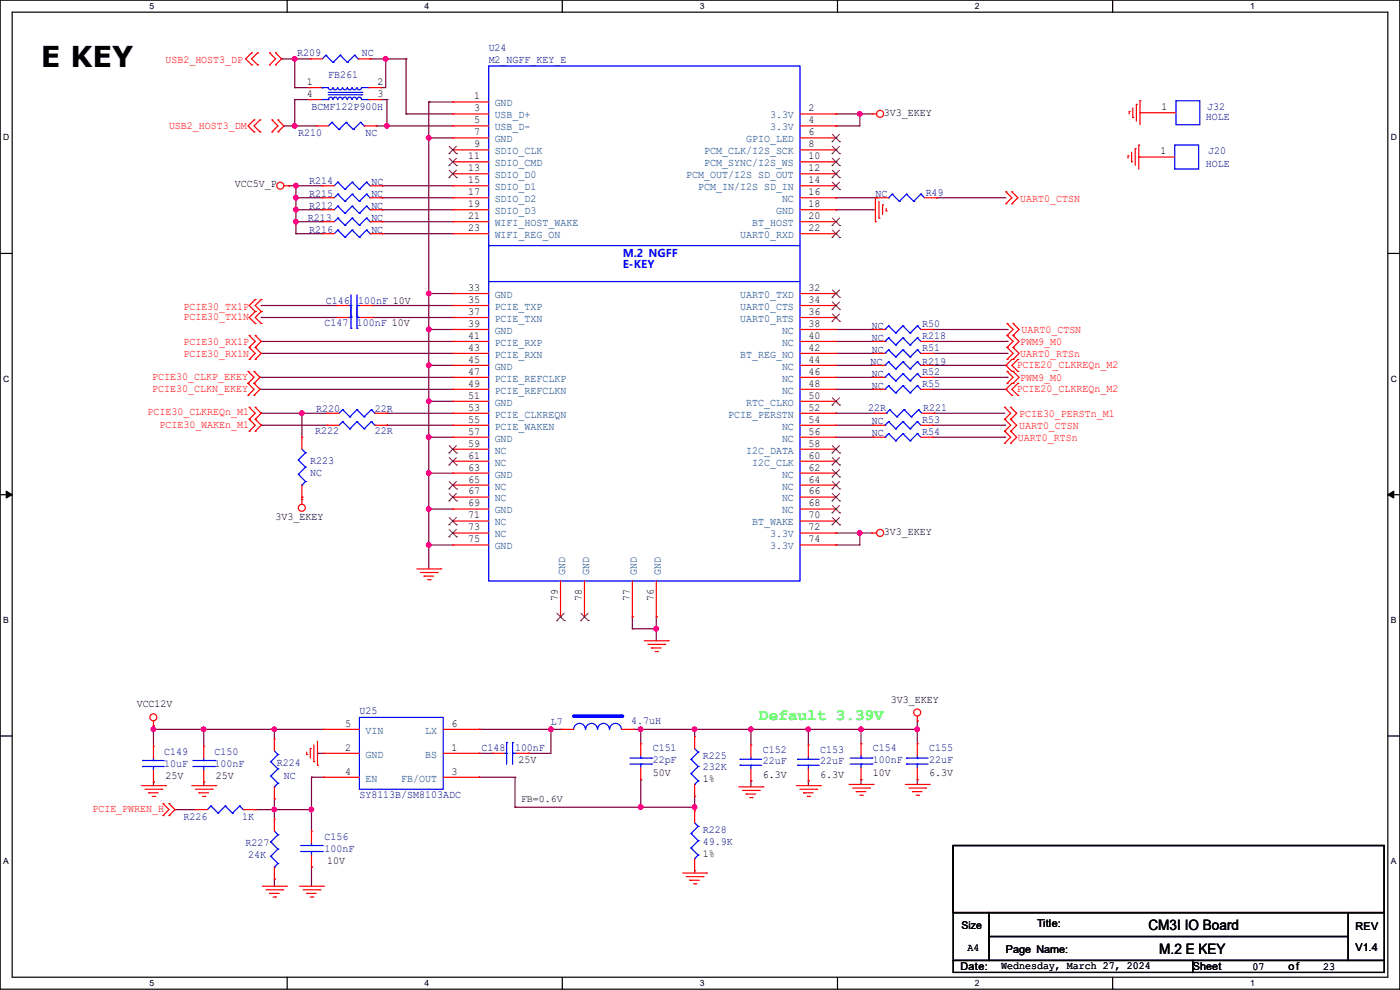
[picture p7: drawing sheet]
<svg xmlns="http://www.w3.org/2000/svg" width="297mm" height="210mm" viewBox="0 0 297 210" stroke-linecap="round" stroke-linejoin="round" font-family="sans-serif">
<path d="M0 0h297v209.8h-297zM2.6 2.6h291.8v204.7h-291.8z" fill="none" stroke="#000" stroke-width=".25"/>
<g fill="#fff">
<path d="M31.7 .3h1v2h-1z"/>
<path d="M31.7 207.6h1v1.9h-1z"/>
</g>
<path d="M60.9 0v2.6M60.9 207.3v2.5" fill="none" stroke="#000" stroke-width=".25"/>
<g fill="#fff">
<path d="M90.1 .3h1v2h-1z"/>
<path d="M90.1 207.6h1v1.9h-1z"/>
</g>
<path d="M119.3 0v2.6M119.3 207.3v2.5" fill="none" stroke="#000" stroke-width=".25"/>
<g fill="#fff">
<path d="M148.5 .3h.9v2h-.9z"/>
<path d="M148.5 207.6h.9v1.9h-.9z"/>
</g>
<path d="M177.7 0v2.6M177.7 207.3v2.5" fill="none" stroke="#000" stroke-width=".25"/>
<g fill="#fff">
<path d="M206.8 .3h1v2h-1z"/>
<path d="M206.8 207.6h1v1.9h-1z"/>
</g>
<path d="M236.1 0v2.6M236.1 207.3v2.5" fill="none" stroke="#000" stroke-width=".25"/>
<g fill="#fff">
<path d="M265.2 .3h1v2h-1z"/>
<path d="M265.2 207.6h1v1.9h-1z"/>
<path d="M.7 28.2h1.2v1.9h-1.2z"/>
<path d="M295.1 28.2h1.2v1.9h-1.2z"/>
<path d="M.7 79.3h1.2v2h-1.2z"/>
<path d="M295.1 79.3h1.2v2h-1.2z"/>
</g>
<path d="M0 53.8h2.6M294.4 53.8h2.6" fill="none" stroke="#000" stroke-width=".25"/>
<g fill="#fff">
<path d="M.7 130.5h1.2v2h-1.2z"/>
<path d="M295.1 130.5h1.1v2h-1.1z"/>
</g>
<path d="M0 104.9h2.6M294.4 104.9h2.6" fill="none" stroke="#000" stroke-width=".25"/>
<path d="M1.3 104.2l1.3 .7-1.3 .8zM294.4 104.9l1.3-.7v1.5z" fill="#000" stroke="#000" stroke-width=".21"/>
<g fill="#fff">
<path d="M.7 181.7h1.2v2h-1.2z"/>
<path d="M295.1 181.7h1.1v2h-1.1z"/>
</g>
<path d="M0 156.1h2.6M294.4 156.1h2.6M202.2 179.4h91.5v14.2h-91.5zM202.2 193.6h7.6v10.2h-7.6zM209.8 193.6h76.2v5.1h-76.2zM209.8 198.7h76.2v5.1h-76.2zM286 193.6h7.7v10.2h-7.7zM202.2 203.8h50.8v2.5h-50.8zM253 203.8h40.7v2.5h-40.7z" fill="none" stroke="#000" stroke-width=".25"/>
<g fill="none" stroke="#800040" stroke-width=".25">
<path d="M59.7 12.5h.1M59.7 12.5h6.1M62.5 18.6h.1M62.5 12.5h.1M62.5 12.5v6.1M62.5 18.6h3.1M78.5 12.5h.1M78.5 12.5h7.6M80.8 18.6h.1M81.8 12.5h.1M81.8 12.5v6.1h-1M86.1 12.5h.1"/>
<path d="M86.1 12.5v11.7M60.2 26.7h.1M60.2 26.7h6.9M61.3 39.4h.1M61.3 39.4h7.1M62.5 21.1h.1M62.5 26.7h.1M62.5 21.1h3.1M62.5 21.1v5.6M62.8 39.4h.1M62.8 39.4v10.2M79.8 26.7h.1"/>
<path d="M79.8 26.7h16.3M80.8 21.1h.1M80.8 21.1h1.3M81.1 39.4h.1M81.1 39.4h15M82.1 21.1h.1M82.1 26.7h.1M82.1 21.1v5.6M86.1 24.2h.1M86.1 24.2h10M91 21.6h.1M91 29.3h.1"/>
<path d="M91 21.6v99.1M91 21.6h5.1M91 29.3h5.1M177.3 24.2h.1M177.3 26.7h.1M177.3 24.2h7.7M182.4 24.2h.1M182.4 24.2v2.5h-5.1M62.8 49.6h.1M62.8 47h.1M62.8 44.5h.1M62.8 42h.1"/>
<path d="M62.8 44.5h5.6M62.8 42h5.6M62.8 47h5.6M62.8 49.6h5.6M81.1 42h.1M81.1 44.5h.1M81.1 47h.1M81.1 49.6h.1M81.1 44.5h15M81.1 42h15M81.1 47h15M81.1 49.6h15"/>
<path d="M177.3 44.5h.1M177.3 42h.1M177.3 44.5h8.4M177.3 42h8.7M198.7 42h.1M198.7 42h14.7M55.4 64.8h.1M55.4 72.4h.1M55.4 75h.1M55.4 67.4h.1M55.4 64.8h16M55.4 67.4h16"/>
<path d="M55.4 72.4h40.7M55.4 75h40.7M79 67.4h.1M79 64.8h.1M79 64.8h17.1M79 67.4h17.1M91 62.3h.1M91 69.9h.1M91 77.5h.1M91 62.3h5.1M91 69.9h5.1M91 77.5h5.1"/>
<path d="M177.3 69.9h7.9M177.3 77.5h7.9M177.3 72.4h7.9M177.3 75h7.9M185.2 72.4h.1M185.2 77.5h.1M185.2 75h.1M185.2 69.9h.1M197.9 69.9h15.8M197.9 77.5h15.5M197.9 72.4h15.8M197.9 75h15.8"/>
<path d="M213.4 77.5h.1M213.7 69.9h.1M213.7 72.4h.1M213.7 75h.1M55.2 80.1h.1M55.2 82.6h.1M55.2 80.1h40.9M55.2 82.6h40.9M55.4 87.7h.1M55.4 90.2h.1M55.4 90.2h14M55.4 87.7h14"/>
<path d="M64.1 87.7h.1M64.1 87.7v5.1M82.1 90.2h.1M82.1 87.7h.1M82.1 90.2h14M82.1 87.7h14M91 85.1h.1M91 92.8h.1M91 85.1h5.1M91 92.8h5.1M177.3 87.7h.1M177.3 92.8h7.9"/>
<path d="M177.3 90.2h7.9M177.3 87.7h8.2M177.3 80.1h7.9M177.3 82.6h7.9M185.2 82.6h.1M185.2 92.8h.1M185.2 90.2h.1M185.2 80.1h.1M197.9 92.8h15.2M197.9 90.2h15.2M197.9 80.1h15.8M197.9 82.6h15.5"/>
<path d="M198.2 87.7h.1M198.2 87.7h14.9M213.1 90.2h.1M213.1 92.8h.1M213.4 82.6h.1M213.7 80.1h.1M64.1 105.5h.1M64.1 105.5v.5M91 100.4h.1M91 108h.1M91 115.6h.1M91 100.4h5.1"/>
<path d="M91 108h5.1M91 115.6h5.1M177.3 113.1h.1M177.3 115.6h.1M177.3 113.1h7.7M182.4 113.1h.1M182.4 113.1v2.5h-5.1M134.2 130.9h.1M134.2 133.4h.1M134.2 130.9v2.5M134.2 133.4h5M139.2 130.9h.1"/>
<path d="M139.2 133.4h.1M139.2 130.9v5M32.6 154h.1M32.6 154.7h.1M32.6 154.7h36M32.6 154v4.3M43.2 154.7h.1M43.2 154.7v3.6M58.2 154.7h.1M58.2 154.7v2.1M67.4 159.8h.1M67.4 159.8h1.2"/>
<path d="M101.6 154.7h.1M101.6 159.8h.1M101.6 154.7h17.6M101.6 159.8h2.8M112.1 159.8h.1M116.9 154.7h.1M116.9 154.7v5.1h-4.8M134.4 154.7h.1M134.4 154.7h60.2M135.9 154.7h.1M135.9 154.7v3.1M147.4 154.7h.1"/>
<path d="M147.4 154.7v1.6M159.3 154.7h.1M159.3 154.7v3.3M171.5 154.7h.1M171.5 154.7v3.3M182.7 154.7h.1M182.7 154.7v3.1M194.6 154.7h.1M194.6 153h.1M194.6 153v4.8M32.6 165.9h.1M32.6 165.9v.8"/>
<path d="M37.1 171.7h.1M37.1 171.7h4.3M43.2 165.9h.1M43.2 165.9v.8M54.1 171.7h.1M54.1 171.7h12M58.2 169.5h.1M58.2 171.7h.1M58.2 169.5v4.3M66.1 171.7h.1M66.1 164.9h.1M66.1 164.9v11.4"/>
<path d="M66.1 164.9h2.5M101.6 164.9h.1M101.6 164.9h7.7M109.3 171.2h.1M109.3 164.9h.1M109.3 171.2h38.1M109.3 164.9v6.3M135.9 171.2h.1M135.9 165.4h.1M135.9 165.4v5.8M147.4 169h.1M147.4 171.2h.1"/>
<path d="M147.4 169v3M159.3 165.7h.1M159.3 165.7v1.2M171.5 165.7h.1M171.5 165.7v1M182.7 165.4h.1M182.7 165.4v1M194.6 165.4h.1M194.6 165.4v1M58.2 186.5h.1M58.2 186.5v1.5M66.1 183.9h.1"/>
<path d="M66.1 183.9v4.1M147.4 184.7h.1M147.4 184.7v.5"/>
</g>
<g fill="#f0f" stroke="#f0f" stroke-width=".25">
<circle cx="91" cy="69.9" r=".49"/>
<circle cx="91" cy="85.1" r=".49"/>
<circle cx="91" cy="77.5" r=".49"/>
<circle cx="91" cy="92.7" r=".49"/>
<circle cx="91" cy="108" r=".49"/>
<circle cx="91" cy="100.4" r=".49"/>
<circle cx="91" cy="115.6" r=".49"/>
<circle cx="91" cy="62.3" r=".49"/>
<circle cx="91" cy="29.2" r=".49"/>
<circle cx="139.2" cy="133.4" r=".49"/>
<circle cx="182.4" cy="113.1" r=".49"/>
<circle cx="182.4" cy="24.2" r=".49"/>
<circle cx="64" cy="87.7" r=".49"/>
<circle cx="82.1" cy="26.7" r=".49"/>
<circle cx="135.9" cy="154.7" r=".49"/>
<circle cx="171.5" cy="154.7" r=".49"/>
<circle cx="135.9" cy="171.2" r=".49"/>
<circle cx="147.3" cy="171.2" r=".49"/>
<circle cx="116.9" cy="154.7" r=".49"/>
<circle cx="159.3" cy="154.7" r=".49"/>
<circle cx="147.3" cy="154.7" r=".49"/>
<circle cx="58.2" cy="154.7" r=".49"/>
<circle cx="43.2" cy="154.7" r=".49"/>
<circle cx="32.5" cy="154.7" r=".49"/>
<circle cx="58.2" cy="171.7" r=".49"/>
<circle cx="62.8" cy="39.4" r=".49"/>
<circle cx="62.8" cy="47" r=".49"/>
<circle cx="62.8" cy="44.5" r=".49"/>
<circle cx="62.8" cy="41.9" r=".49"/>
<circle cx="62.5" cy="26.7" r=".49"/>
<circle cx="81.8" cy="12.5" r=".49"/>
<circle cx="62.5" cy="12.5" r=".49"/>
<circle cx="66.1" cy="171.7" r=".49"/>
<circle cx="194.6" cy="154.7" r=".49"/>
<circle cx="182.6" cy="154.7" r=".49"/>
</g>
<g fill="none" stroke="#f00" stroke-width=".25">
<path d="M53.4 13.8h.1M53.4 11.2h.1M53.4 11.2l-1.3 1.3 1.3 1.3M54.7 13.8h.1M54.7 11.2h.1M54.7 11.2l-1.3 1.3 1.3 1.3M57.2 13.8h.1M57.2 11.2h.1M57.2 11.2l1.3 1.3-1.3 1.3M58.5 11.2h.1M58.5 13.8h.1M58.5 11.2l1.2 1.3-1.2 1.3"/>
<path d="M53.9 28h.1M53.9 25.4h.1M53.9 25.4l-1.3 1.3 1.3 1.3M55.2 28h.1M55.2 25.4h.1M55.2 25.4l-1.3 1.3 1.3 1.3M57.7 28h.1M57.7 25.4h.1M57.7 25.4l1.3 1.3-1.3 1.3M59 25.4h.1M59 28h.1M59 25.4l1.2 1.3-1.2 1.3"/>
<path d="M60.2 39.4h1.1M61.3 39.4h.1M67.1 26.7h.1M67.1 26.7h2.5M68.4 39.4h.1M68.4 39.4h2.5M77.3 26.7h2.5M78.5 39.4h2.6M79.8 26.7h.1M81.1 39.4h.1M96.1 21.6h.1M96.1 24.2h.1"/>
<path d="M96.1 26.7h.1M96.1 29.3h.1M96.1 31.8h.1M96.1 34.3h.1M96.1 36.9h.1M96.1 39.4h.1M96.1 24.2h7.6M96.1 39.4h7.6M96.1 26.7h7.6M96.1 21.6h7.6M96.1 29.3h7.6M96.1 31.8h7.6"/>
<path d="M96.1 34.3h7.6M96.1 36.9h7.6M169.7 24.2h7.6M169.7 39.4h7.6M169.7 26.7h7.6M169.7 29.3h7.6M169.7 31.8h7.6M169.7 34.3h7.6M169.7 36.9h7.6M177.3 24.2h.1M177.3 26.7h.1M177.3 29.3h.1"/>
<path d="M177.3 31.8h.1M177.3 34.3h.1M177.3 36.9h.1M177.3 39.4h.1M185 24.2h.1M185 24.2h1M239.3 33.1h.1M239.3 33.1v.5M239.6 23.7h.1M239.6 23.7v.5M240.1 34.3h.1M240.1 32.3v2"/>
<path d="M240.3 24.9h.1M240.3 22.9v2M240.8 31.5h.1M240.8 31.5v3.6M241.1 22.1h.1M241.1 22.1v3.6M241.6 30.8h.1M241.6 30.8v5.1M241.9 21.4h.1M241.9 21.4v5.1M68.4 42h.1M68.4 42h2.5"/>
<path d="M78.5 42h2.6M81.1 42h.1M96.1 42h.1M96.1 44.5h.1M96.1 47h.1M96.1 49.6h.1M96.1 42h7.6M96.1 44.5h7.6M96.1 47h7.6M96.1 49.6h7.6M169.7 42h7.6M169.7 44.5h7.6"/>
<path d="M169.7 47h7.6M169.7 49.6h7.6M177.3 42h.1M177.3 44.5h.1M177.3 47h.1M177.3 49.6h.1M185.7 47h.1M185.7 42v5M186 42h.1M186 42h2.5M186.5 46.3h.1M186.5 42.7v3.6"/>
<path d="M187.2 43.5h.1M187.2 43.5v2M188 44.7h.1M188 44.2v.5M196.1 42h2.6M198.7 42h.1M213.4 43.2h.1M213.4 40.7h.1M213.4 40.7l1.3 1.3-1.3 1.2M214.7 43.2h.1M214.7 40.7h.1M214.7 40.7l1.2 1.3-1.2 1.2"/>
<path d="M52.6 78.8h.1M52.6 78.8l1.3 1.3-1.3 1.2M52.9 73.7h.1M52.9 71.2h.1M52.9 76.2h.1M52.9 71.2l1.2 1.2-1.2 1.3M52.9 73.7l1.2 1.3-1.2 1.2M53.9 78.8h.1M53.9 78.8l1.3 1.3-1.3 1.2M54.1 71.2h.1M54.1 73.7h.1M54.1 76.2h.1"/>
<path d="M54.1 66.1h.1M54.1 63.5h.1M54.1 68.6h.1M54.1 71.2l1.3 1.2-1.3 1.3M54.1 73.7l1.3 1.3-1.3 1.2M54.1 63.5l-1.2 1.3 1.2 1.3M54.1 66.1l-1.2 1.3 1.2 1.2M55.4 66.1h.1M55.4 63.5h.1M55.4 68.6h.1M55.4 63.5l-1.3 1.3 1.3 1.3M55.4 66.1l-1.3 1.3 1.3 1.2"/>
<path d="M96.1 69.9h.1M96.1 67.4h.1M96.1 72.4h.1M96.1 64.8h.1M96.1 62.3h.1M96.1 75h.1M96.1 77.5h.1M96.1 62.3h7.6M96.1 64.8h7.6M96.1 67.4h7.6M96.1 69.9h7.6M96.1 72.4h7.6"/>
<path d="M96.1 75h7.6M96.1 77.5h7.6M169.7 62.3h7.6M169.7 64.8h7.6M169.7 67.4h7.6M169.7 69.9h7.6M169.7 72.4h7.6M169.7 75h7.6M169.7 77.5h7.6M177.3 62.3h.1M177.3 64.8h.1M177.3 67.4h.1"/>
<path d="M177.3 69.9h.1M177.3 72.4h.1M177.3 75h.1M177.3 77.5h.1M185.2 72.4h.1M185.2 72.4h2.5M195.4 72.4h2.5M197.9 72.4h.1M213.7 71.2h.1M213.7 68.6h.1M213.7 73.7h.1M213.7 76.2h.1"/>
<path d="M213.7 78.8h.1M213.7 68.6l1.2 1.3-1.2 1.3M213.7 71.2l1.2 1.2-1.2 1.3M213.7 73.7l1.2 1.3-1.2 1.2M213.7 78.8l1.2 1.3-1.2 1.2M214.7 76.2h.1M214.7 78.8h.1M214.7 76.2l-1.3 1.3 1.3 1.3M214.9 71.2h.1M214.9 68.6h.1M214.9 73.7h.1M214.9 76.2h.1"/>
<path d="M214.9 78.8h.1M214.9 68.6l1.3 1.3-1.3 1.3M214.9 71.2l1.3 1.2-1.3 1.3M214.9 73.7l1.3 1.3-1.3 1.2M214.9 78.8l1.3 1.3-1.3 1.2M215.9 78.8h.1M215.9 76.2h.1M215.9 76.2l-1.2 1.3 1.2 1.3M52.6 81.3h.1M52.6 83.9h.1M52.6 81.3l1.3 1.3-1.3 1.3M52.9 91.5h.1"/>
<path d="M52.9 88.9h.1M52.9 86.4h.1M52.9 88.9l1.2 1.3-1.2 1.3M52.9 86.4l1.2 1.3-1.2 1.2M53.9 81.3h.1M53.9 83.9h.1M53.9 81.3l1.3 1.3-1.3 1.3M54.1 88.9h.1M54.1 91.5h.1M54.1 86.4h.1M54.1 88.9l1.3 1.3-1.3 1.3M54.1 86.4l1.3 1.3-1.3 1.2"/>
<path d="M69.4 90.2h.1M69.4 90.2h2.5M79.5 90.2h2.6M82.1 90.2h.1M96.1 80.1h.1M96.1 82.6h.1M96.1 85.1h.1M96.1 87.7h.1M96.1 90.2h.1M96.1 92.8h.1M96.1 97.8h.1M96.1 95.3h.1"/>
<path d="M96.1 80.1h7.6M96.1 82.6h7.6M96.1 85.1h7.6M96.1 87.7h7.6M96.1 90.2h7.6M96.1 92.8h7.6M96.1 95.3h7.6M96.1 97.8h7.6M169.7 80.1h7.6M169.7 82.6h7.6M169.7 85.1h7.6M169.7 87.7h7.6"/>
<path d="M169.7 90.2h7.6M169.7 92.8h7.6M169.7 95.3h7.6M169.7 97.8h7.6M177.3 80.1h.1M177.3 82.6h.1M177.3 85.1h.1M177.3 87.7h.1M177.3 90.2h.1M177.3 92.8h.1M177.3 95.3h.1M177.3 97.8h.1"/>
<path d="M213.1 88.9h.1M213.1 86.4h.1M213.1 91.5h.1M213.1 94h.1M213.1 86.4l1.3 1.3-1.3 1.2M213.1 88.9l1.3 1.3-1.3 1.3M213.1 91.5l1.3 1.3-1.3 1.2M213.7 81.3h.1M214.4 88.9h.1M214.4 86.4h.1M214.4 91.5h.1M214.4 94h.1"/>
<path d="M214.4 86.4l1.3 1.3-1.3 1.2M214.4 88.9l1.3 1.3-1.3 1.3M214.4 91.5l1.3 1.3-1.3 1.2M214.7 81.3h.1M214.7 83.9h.1M214.7 81.3l-1.3 1.3 1.3 1.3M214.9 81.3h.1M215.9 83.9h.1M215.9 81.3h.1M215.9 81.3l-1.2 1.3 1.2 1.3M64.1 106h.1M64.1 106v1"/>
<path d="M96.1 105.5h.1M96.1 108h.1M96.1 110.5h.1M96.1 115.6h.1M96.1 113.1h.1M96.1 102.9h.1M96.1 100.4h.1M96.1 113.1h7.6M96.1 105.5h7.6M96.1 108h7.6M96.1 110.5h7.6M96.1 115.6h7.6"/>
<path d="M96.1 102.9h7.6M96.1 100.4h7.6M169.7 113.1h7.6M169.7 105.5h7.6M169.7 108h7.6M169.7 110.5h7.6M169.7 115.6h7.6M169.7 102.9h7.6M169.7 100.4h7.6M177.3 108h.1M177.3 110.5h.1M177.3 113.1h.1"/>
<path d="M177.3 115.6h.1M177.3 105.5h.1M177.3 102.9h.1M177.3 100.4h.1M185 113.1h.1M185 113.1h1M88.4 120.7h5.1M89.2 121.5h3.6M90 122.2h.1M90 122.2h2M90.7 123h.5M91.2 123h.1"/>
<path d="M92.8 121.5h.1M93.5 120.7h.1M118.9 130.9h.1M118.9 123.2v7.7M124 130.9h.1M124 123.2v7.7M134.2 130.9h.1M134.2 123.2v7.7M136.7 135.9h5.1M137.5 136.7h3.5M138.2 137.5h.1M138.2 137.5h2.1"/>
<path d="M139 138.2h.5M139.2 130.9h.1M139.2 123.2v7.7M139.5 138.2h.1M141 136.7h.1M141.8 135.9h.1M32.6 154h.1M32.6 153v1M43.2 158.3h.1M43.2 158.3v2.5M65.1 159.6v.5M65.8 158.8h.1"/>
<path d="M65.8 158.8v2M66.6 158v3.6M67.4 157.3v5M171.5 158h.1M171.5 158v2.6M194.6 153h.1M194.6 151.9v1.1M30 166.7h5.1M30.8 167.4h3.5M31.5 168.2h.1M31.5 168.2h2.1M32.3 169h.5"/>
<path d="M32.8 169h.1M34.3 167.4h.1M34.6 173h.1M34.6 170.5h.1M34.6 170.5l1.3 1.2-1.3 1.3M35.1 166.7h.1M35.9 170.5h.1M35.9 173h.1M35.9 170.5l1.2 1.2-1.2 1.3M40.7 166.7h5.1M41.4 167.4h3.6M42.2 168.2h.1"/>
<path d="M42.2 168.2h2M43 169h.5M43.2 165.9h.1M43.2 163.4v2.5M43.5 169h.1M45 167.4h.1M45.8 166.7h.1M58.2 173.8h.1M58.2 173.8v2.5M65.1 160.1h.1M66.6 161.6h.1M67.4 162.3h.1"/>
<path d="M156.8 166.9h5M157.5 167.7h3.6M158.3 168.4h.1M158.3 168.4h2M159 169.2h.6M159.6 169.2h.1M161.1 167.7h.1M161.8 166.9h.1M169 166.7h5M169.7 167.4h3.6M170.5 168.2h.1M170.5 168.2h2"/>
<path d="M171.2 169h.5M171.5 165.7h.1M171.5 163.1v2.6M171.7 169h.1M173.3 167.4h.1M174 166.7h.1M180.1 166.4h5.1M180.9 167.2h3.5M181.7 167.9h.1M181.7 167.9h2M182.4 168.7h.5M182.9 168.7h.1"/>
<path d="M184.4 167.2h.1M185.2 166.4h.1M192.1 166.4h5M192.8 167.2h3.6M193.6 167.9h.1M193.6 167.9h2M194.4 168.7h.5M194.9 168.7h.1M196.4 167.2h.1M197.1 166.4h.1M55.7 188h5M56.4 188.8h3.6"/>
<path d="M57.2 189.5h.1M57.2 189.5h2M58 190.3h.5M58.2 186.5h.1M58.2 183.9v2.6M58.5 190.3h.1M60 188.8h.1M60.7 188h.1M63.5 188h5.1M64.3 188.8h3.6M65.1 189.5h.1M65.1 189.5h2"/>
<path d="M65.8 190.3h.5M66.3 190.3h.1M67.9 188.8h.1M68.6 188h.1M144.8 185.2h5.1M145.6 186h3.5M146.3 186.7h.1M146.3 186.7h2.1M147.1 187.5h.5M147.6 187.5h.1M149.1 186h.1M149.9 185.2h.1"/>
<circle cx="59.5" cy="39.4" r=".74"/>
<circle cx="186.7" cy="24.2" r=".74"/>
<circle cx="64" cy="107.7" r=".74"/>
<circle cx="186.7" cy="113.1" r=".74"/>
<circle cx="32.5" cy="152.2" r=".74"/>
<circle cx="194.6" cy="151.2" r=".74"/>
</g>
<g fill="none" stroke="#00f" stroke-width=".25">
<path d="M103.7 14h66v109.2h-66zM70.4 26h.1M70.4 26l-.8 .7M70.4 26l1.5 1.5M71.7 38.7h.1M71.7 38.7l-.8 .7M71.7 38.7l1.5 1.5M71.9 27.5h.1M73.4 26h.1M73.4 26l-1.5 1.5M73.4 26l1.6 1.5M74.7 38.7h.1"/>
<path d="M74.7 38.7l-1.5 1.5M74.7 38.7l1.5 1.5M75 27.5h.1M76.5 26h.1M76.5 26l-1.5 1.5M76.5 26l.8 .7M77.3 26.7h.1M77.8 38.7h.1M77.8 38.7l-1.6 1.5M77.8 38.7l.7 .7M78.5 39.4h.1M71.7 41.2h.1"/>
<path d="M71.7 41.2l-.8 .8M71.7 41.2l1.5 1.5M73.2 42.7h.1M73.2 40.2h.1M74.7 41.2h.1M74.7 41.2l-1.5 1.5M74.7 41.2l1.5 1.5M76.2 42.7h.1M76.2 40.2h.1M77.8 41.2h.1M77.8 41.2l-1.6 1.5M77.8 41.2l.7 .8"/>
<path d="M78.5 42h.1M103.7 59.7h.1M103.7 52.1h.1M103.7 59.7h66M103.7 52.1h66M188.5 42h.1M189.3 41.2h.1M189.3 41.2l1.5 1.5M189.3 41.2l-.8 .8M190.8 42.7h.1M192.3 41.2h.1M192.3 41.2l1.5 1.5"/>
<path d="M192.3 41.2l-1.5 1.5M193.8 42.7h.1M195.4 41.2h.1M195.4 41.2l.7 .8M195.4 41.2l-1.6 1.5M187.7 72.4h.1M188.5 71.7h.1M188.5 71.7l1.5 1.5M188.5 71.7l-.8 .7M190 73.2h.1M191.6 71.7h.1M191.6 71.7l1.5 1.5"/>
<path d="M191.6 71.7l-1.6 1.5M193.1 73.2h.1M194.6 71.7h.1M194.6 71.7l.8 .7M194.6 71.7l-1.5 1.5M72.7 89.5h.1M72.7 89.5l-.8 .7M72.7 89.5l1.5 1.5M74.2 91h.1M75.7 89.5h.1M75.7 89.5l-1.5 1.5M75.7 89.5l1.6 1.5"/>
<path d="M77.3 91h.1M78.8 89.5h.1M78.8 89.5l-1.5 1.5M78.8 89.5l.7 .7M79.5 90.2h.1M124.2 154.7a1.25 1.25 0 0 0-1.2-1.2 1.25 1.25 0 0 0-1.3 1.2M126.7 154.7a1.25 1.25 0 0 0-1.2-1.2 1.25 1.25 0 0 0-1.3 1.2M131.8 154.7a1.27 1.27 0 0 0-1.2-1.2 1.27 1.27 0 0 0-1.3 1.2 1.25 1.25 0 0 0-1.3-1.2 1.25 1.25 0 0 0-1.2 1.2M40.9 162.6h4.6M40.9 161.3h4.6M43.2 161.3h.1M43.2 162.6h.1"/>
<path d="M43.2 160.8v.5M43.2 162.6v.8M45.5 162.6h.1M45.5 161.3h.1M57.4 178.6h.1M57.4 178.6l1.6 1.5M58.2 176.3l.8 .8M59 177.1h.1M59 177.1l-1.6 1.5M169.2 162.3h.1M169.2 161.1h.1M169.2 162.3h4.6"/>
<path d="M169.2 161.1h4.6M171.5 161.1h.1M171.5 162.3h.1M171.5 160.6v.5M171.5 162.3v.8M57.4 181.7h.1M57.4 181.7l1.6 1.5M58.2 183.9h.1M59 180.1h.1M59 183.2h.1M59 180.1l-1.6 1.6M59 183.2l-.8 .7"/>
</g>
<g fill="none" stroke="#804000" stroke-width=".21">
<path d="M95.2 32.6h.1M95.2 35.1h.1M95.2 37.7h.1M95.3 31l1.6 1.6M95.3 33.6l1.6 1.5M95.3 36.1l1.6 1.6M96.8 31l-1.6 1.6M96.8 33.6l-1.6 1.5M96.8 36.1l-1.6 1.6M96.9 32.6h.1M96.9 35.1h.1M96.9 37.7h.1"/>
<path d="M176.5 30.1h.1M176.5 32.6h.1M176.5 35.1h.1M176.5 37.7h.1M176.6 28.5l1.5 1.6M176.6 31l1.5 1.6M176.6 33.6l1.5 1.5M176.6 36.1l1.5 1.6M176.6 38.7l1.5 1.5M178.1 28.5l-1.6 1.6M178.1 31l-1.6 1.6M178.1 33.6l-1.6 1.5"/>
<path d="M178.1 36.1l-1.6 1.6M178.1 38.7l-1.6 1.5M178.1 30.1h.1M178.1 32.6h.1M178.1 35.1h.1M178.1 37.7h.1M176.5 40.2h.1M176.5 47.8h.1M176.5 50.4h.1M176.6 46.3l1.5 1.5M176.6 48.8l1.5 1.6M178.1 46.3l-1.6 1.5"/>
<path d="M178.1 48.8l-1.6 1.6M178.1 40.2h.1M178.1 47.8h.1M178.1 50.4h.1M176.5 63.1h.1M176.5 65.6h.1M176.5 68.2h.1M176.6 61.5l1.5 1.6M176.6 64.1l1.5 1.5M176.6 66.6l1.5 1.6M178.1 61.5l-1.6 1.6M178.1 64.1l-1.6 1.5"/>
<path d="M178.1 66.6l-1.6 1.6M178.1 63.1h.1M178.1 65.6h.1M178.1 68.2h.1M95.2 98.6h.1M95.2 96.1h.1M95.3 97.1l1.6 1.5M95.3 94.5l1.6 1.6M96.8 97.1l-1.6 1.5M96.8 94.5l-1.6 1.6M96.9 98.6h.1M96.9 96.1h.1"/>
<path d="M176.5 85.9h.1M176.5 96.1h.1M176.5 98.6h.1M176.6 84.4l1.5 1.5M176.6 94.5l1.5 1.6M176.6 99.6l1.5 1.6M176.6 97.1l1.5 1.5M178.1 84.4l-1.6 1.5M178.1 94.5l-1.6 1.6M178.1 99.6l-1.6 1.6M178.1 97.1l-1.6 1.5M178.1 85.9h.1"/>
<path d="M178.1 96.1h.1M178.1 98.6h.1M95.2 106.3h.1M95.2 111.3h.1M95.2 113.9h.1M95.2 103.7h.1M95.3 104.7l1.6 1.6M95.3 109.8l1.6 1.5M95.3 112.3l1.6 1.6M95.3 102.2l1.6 1.5M96.8 112.3l-1.6 1.6M96.8 104.7l-1.6 1.6"/>
<path d="M96.8 109.8l-1.6 1.5M96.8 102.2l-1.6 1.5M96.9 106.3h.1M96.9 111.3h.1M96.9 113.9h.1M96.9 103.7h.1M176.5 108.8h.1M176.5 111.3h.1M176.5 106.3h.1M176.5 103.7h.1M176.5 101.2h.1M176.6 107.2l1.5 1.6"/>
<path d="M176.6 109.8l1.5 1.5M176.6 104.7l1.5 1.6M176.6 102.2l1.5 1.5M178.1 107.2l-1.6 1.6M178.1 109.8l-1.6 1.5M178.1 104.7l-1.6 1.6M178.1 102.2l-1.6 1.5M178.1 108.8h.1M178.1 111.3h.1M178.1 106.3h.1M178.1 103.7h.1M178.1 101.2h.1"/>
<path d="M118.1 131.7h.1M118.2 130.1l1.5 1.6M119.7 130.1l-1.6 1.6M119.7 131.7h.1M123.2 131.7h.1M123.2 130.1l1.6 1.6M124.8 130.1l-1.6 1.6M124.8 131.7h.1"/>
</g>
<path d="M121.7 151.9h10.2" fill="none" stroke="#00f" stroke-width=".76"/>
<circle cx="131.9" cy="151.9" r=".38" fill="#00f"/>
<g fill="none" stroke="#f00" stroke-width=".25">
<path d="M65.6 18.6h.1M65.6 18.6h2.5M65.8 12.5h.1M65.8 12.5h2.6M76 12.5h2.5M78.3 18.6h2.5M78.5 12.5h.1M80.8 18.6h.1M65.6 21.1h.1M65.6 21.1h2.5M78.3 21.1h2.5M80.8 21.1h.1"/>
<path d="M241.6 33.3h.1M241.6 33.3h7.6M241.9 23.9h.1M241.9 23.9h7.6M68.4 44.5h.1M68.4 47h.1M68.4 49.6h.1M68.4 44.5h2.5M68.4 47h2.5M68.4 49.6h2.5M78.5 44.5h2.6M78.5 47h2.6"/>
<path d="M78.5 49.6h2.6M81.1 44.5h.1M81.1 47h.1M81.1 49.6h.1M71.4 64.8h.1M71.4 67.4h.1M71.4 64.8h2.6M71.4 67.4h2.6M76.5 64.8h2.5M76.5 67.4h2.5M79 64.8h.1M79 67.4h.1"/>
<path d="M185.2 77.5h.1M185.2 75h.1M185.2 69.9h.1M185.2 77.5h2.5M185.2 75h2.5M185.2 69.9h2.5M195.4 77.5h2.5M195.4 75h2.5M195.4 69.9h2.5M197.9 77.5h.1M197.9 75h.1M197.9 69.9h.1"/>
<path d="M64.1 92.8h.1M64.1 92.8v2.5M69.4 87.7h.1M69.4 87.7h2.5M79.5 87.7h2.6M82.1 87.7h.1M185.2 82.6h.1M185.2 92.8h.1M185.2 90.2h.1M185.2 80.1h.1M185.2 82.6h2.5M185.2 92.8h2.5"/>
<path d="M185.2 90.2h2.5M185.2 80.1h2.5M185.5 87.7h.1M185.5 87.7h2.5M195.4 82.6h2.5M195.4 92.8h2.5M195.4 90.2h2.5M195.4 80.1h2.5M195.6 87.7h2.6M197.9 82.6h.1M197.9 92.8h.1M197.9 90.2h.1"/>
<path d="M197.9 80.1h.1M198.2 87.7h.1M64.1 105.5h.1M64.1 102.9v2.6M32.6 158.3h.1M32.6 158.3v2.5M58.2 156.8h.1M58.2 156.8v2.5M68.6 159.8h.1M68.6 154.7h.1M68.6 154.7h7.6M68.6 159.8h7.6"/>
<path d="M94 154.7h7.6M94 159.8h7.6M101.6 154.7h.1M101.6 159.8h.1M104.4 159.8h.1M104.4 159.8h2.6M109.5 159.8h2.6M112.1 159.8h.1M119.2 154.7h.1M119.2 154.7h2.5M131.9 154.7h2.5M134.4 154.7h.1"/>
<path d="M135.9 157.8h.1M135.9 157.8v2.5M147.4 156.3h.1M147.4 156.3v2.5M159.3 158h.1M159.3 158v2.6M182.7 157.8h.1M182.7 157.8v2.5M194.6 157.8h.1M194.6 157.8v2.5M32.6 165.9h.1M32.6 163.4v2.5"/>
<path d="M41.4 171.7h.1M41.4 171.7h2.6M51.6 171.7h2.5M54.1 171.7h.1M58.2 169.5h.1M58.2 166.9v2.6M66.1 176.3h.1M66.1 176.3v2.6M68.6 164.9h.1M68.6 164.9h7.6M94 164.9h7.6M101.6 164.9h.1"/>
<path d="M135.9 165.4h.1M135.9 162.9v2.5M147.4 169h.1M147.4 172h.1M147.4 166.4v2.6M147.4 172v2.5M159.3 165.7h.1M159.3 163.1v2.6M182.7 165.4h.1M182.7 162.9v2.5M194.6 165.4h.1M194.6 162.9v2.5"/>
<path d="M66.1 183.9h.1M66.1 181.4v2.5M147.4 184.7h.1M147.4 182.2v2.5"/>
</g>
<g fill="none" stroke="#00f" stroke-width=".25">
<path d="M68.4 18.6h.1M69.1 11.7h.1M69.1 11.7l-.7 .8M69.1 11.7l1.6 1.6M69.6 19.6h7.2M70.6 18.6a.49 .49 0 0 1-.5 .4 .49 .49 0 0 1-.5-.4h-1.5M70.7 13.3h.1M72.2 11.7h.1M72.2 11.7l-1.5 1.6M72.2 11.7l1.5 1.6M73.7 18.6a.51 .51 0 0 1-.5 .5 .51 .51 0 0 1-.6-.5 .51 .51 0 0 1-.5 .5 .51 .51 0 0 1-.5-.5 .49 .49 0 0 1-.5 .4 .49 .49 0 0 1-.4-.4M73.7 13.3h.1"/>
<path d="M74.7 18.6a.49 .49 0 0 1-.5 .4 .49 .49 0 0 1-.5-.4M75.2 11.7h.1M75.2 11.7l-1.5 1.6M75.2 11.7l.8 .8M75.7 18.6a.49 .49 0 0 1-.5 .4 .49 .49 0 0 1-.5-.4M76 12.5h.1M76.7 18.6a.49 .49 0 0 1-.5 .4 .49 .49 0 0 1-.5-.4M76.8 19.6h.1M76.8 18.6h1.5M78.3 18.6h.1M68.1 21.1h1.5M69.6 21.1h.1"/>
<path d="M69.6 20.1h7.2M70.6 21.1a.49 .49 0 0 0-.5-.5 .49 .49 0 0 0-.5 .5M73.7 21.1a.51 .51 0 0 0-.5-.5 .51 .51 0 0 0-.6 .5 .51 .51 0 0 0-.5-.5 .51 .51 0 0 0-.5 .5 .49 .49 0 0 0-.5-.5 .49 .49 0 0 0-.4 .5M74.7 21.1a.49 .49 0 0 0-.5-.5 .49 .49 0 0 0-.5 .5M75.7 21.1a.49 .49 0 0 0-.5-.5 .49 .49 0 0 0-.5 .5M76.7 21.1a.49 .49 0 0 0-.5-.5 .49 .49 0 0 0-.5 .5M76.8 20.1h.1M76.8 21.1h1.5M78.3 21.1h.1M249.2 30.8h5.1v5.1h-5.1zM249.5 21.4h5.1v5.1h-5.1zM71.7 43.7h.1"/>
<path d="M71.7 46.3h.1M71.7 48.8h.1M71.7 43.7l-.8 .8M71.7 43.7l1.5 1.6M71.7 46.3l-.8 .7M71.7 46.3l1.5 1.5M71.7 48.8l-.8 .8M71.7 48.8l1.5 1.5M73.2 45.3h.1M73.2 47.8h.1M73.2 50.3h.1M74.7 43.7h.1"/>
<path d="M74.7 46.3h.1M74.7 48.8h.1M74.7 43.7l-1.5 1.6M74.7 43.7l1.5 1.6M74.7 46.3l-1.5 1.5M74.7 46.3l1.5 1.5M74.7 48.8l-1.5 1.5M74.7 48.8l1.5 1.5M76.2 45.3h.1M76.2 47.8h.1M76.2 50.3h.1M77.8 43.7h.1"/>
<path d="M77.8 46.3h.1M77.8 48.8h.1M77.8 43.7l-1.6 1.6M77.8 43.7l.7 .8M77.8 46.3l-1.6 1.5M77.8 46.3l.7 .7M77.8 48.8l-1.6 1.5M77.8 48.8l.7 .8M78.5 44.5h.1M78.5 47h.1M78.5 49.6h.1M74 64.8h.5"/>
<path d="M74 67.4h.5M74.5 64.8h.1M74.5 67.1h.1M74.5 67.4h.1M74.5 69.6h.1M74.5 62.5v7.1M75.7 67.1h.1M75.7 64.8h.1M75.7 69.6h.1M75.7 67.4h.1M75.7 64.8h.8M75.7 62.5v7.1"/>
<path d="M75.7 67.4h.8M187.7 77.5h.1M187.7 75h.1M187.7 69.9h.1M188.5 79.3h.1M188.5 76.8h.1M188.5 74.2h.1M188.5 69.1h.1M188.5 79.3l1.5 1.5M188.5 79.3l-.8 .8M188.5 76.8l1.5 1.5M188.5 76.8l-.8 .7"/>
<path d="M188.5 74.2l1.5 1.5M188.5 74.2l-.8 .8M188.5 69.1l1.5 1.6M188.5 69.1l-.8 .8M190 78.3h.1M190 75.7h.1M190 70.7h.1M191.6 79.3h.1M191.6 76.8h.1M191.6 74.2h.1M191.6 69.1h.1M191.6 79.3l1.5 1.5"/>
<path d="M191.6 79.3l-1.6 1.5M191.6 76.8l1.5 1.5M191.6 76.8l-1.6 1.5M191.6 74.2l1.5 1.5M191.6 74.2l-1.6 1.5M191.6 69.1l1.5 1.6M191.6 69.1l-1.6 1.6M193.1 78.3h.1M193.1 75.7h.1M193.1 70.7h.1M194.6 79.3h.1M194.6 76.8h.1"/>
<path d="M194.6 74.2h.1M194.6 69.1h.1M194.6 79.3l.8 .8M194.6 79.3l-1.5 1.5M194.6 76.8l.8 .7M194.6 76.8l-1.5 1.5M194.6 74.2l.8 .8M194.6 74.2l-1.5 1.5M194.6 69.1l.8 .8M194.6 69.1l-1.5 1.6M63.3 97.6h.1M63.3 97.6l1.5 1.5"/>
<path d="M64.1 95.3l.7 .8M64.8 96.1h.1M64.8 99.1h.1M64.8 96.1l-1.5 1.5M64.8 99.1l-1.5 1.5M72.7 86.9h.1M72.7 86.9l-.8 .8M72.7 86.9l1.5 1.5M74.2 88.4h.1M75.7 86.9h.1M75.7 86.9l-1.5 1.5M75.7 86.9l1.6 1.5"/>
<path d="M77.3 88.4h.1M78.8 86.9h.1M78.8 86.9l-1.5 1.5M78.8 86.9l.7 .8M79.5 87.7h.1M187.7 82.6h.1M187.7 92.8h.1M187.7 90.2h.1M187.7 80.1h.1M188 87.7h.1M188.5 81.8h.1M188.5 92h.1"/>
<path d="M188.5 89.5h.1M188.5 81.8l1.5 1.6M188.5 81.8l-.8 .8M188.5 92l1.5 1.5M188.5 92l-.8 .8M188.5 89.5l1.5 1.5M188.5 89.5l-.8 .7M188.8 86.9h.1M188.8 86.9l1.5 1.5M188.8 86.9l-.8 .8M190 83.4h.1M190 93.5h.1"/>
<path d="M190 91h.1M190 80.8h.1M190.3 88.4h.1M191.6 81.8h.1M191.6 92h.1M191.6 89.5h.1M191.6 81.8l1.5 1.6M191.6 81.8l-1.6 1.6M191.6 92l1.5 1.5M191.6 92l-1.6 1.5M191.6 89.5l1.5 1.5M191.6 89.5l-1.6 1.5"/>
<path d="M191.8 86.9h.1M191.8 86.9l1.5 1.5M191.8 86.9l-1.5 1.5M193.1 83.4h.1M193.1 93.5h.1M193.1 91h.1M193.1 80.8h.1M193.3 88.4h.1M194.6 81.8h.1M194.6 92h.1M194.6 89.5h.1M194.6 81.8l.8 .8"/>
<path d="M194.6 81.8l-1.5 1.6M194.6 92l.8 .8M194.6 92l-1.5 1.5M194.6 89.5l.8 .7M194.6 89.5l-1.5 1.5M194.9 86.9h.1M194.9 86.9l.7 .8M194.9 86.9l-1.6 1.5M63.3 100.6h.1M63.3 100.6l1.5 1.6M64.1 102.9h.1M64.8 102.2h.1"/>
<path d="M64.8 102.2l-.7 .7M58.2 159.3l.8 .8M76.2 152.2h17.8v15.2h-17.8zM107 159.8h.5M107.5 159.8h.1M107.5 157.5h.1M107.5 157.5v4.6M108.8 157.5h.1M108.8 159.8h.1M108.8 159.8h.7M108.8 157.5v4.6M147.4 158.8l.7 .8"/>
<path d="M148.1 159.6h.1M148.1 159.6l-1.5 1.5M30.3 162.6h.1M30.3 161.3h.1M30.3 162.6h4.5M30.3 161.3h4.5M32.6 161.3h.1M32.6 162.6h.1M32.6 160.8v.5M32.6 162.6v.8M44.7 171h.1M44.7 171l-.7 .7"/>
<path d="M44.7 171l1.6 1.5M46.3 172.5h.1M47.8 171h.1M47.8 171l-1.5 1.5M47.8 171l1.5 1.5M49.3 172.5h.1M50.8 171h.1M50.8 171l-1.5 1.5M50.8 171l.8 .7M51.6 171.7h.1M57.4 161.6h.1M57.4 164.6h.1"/>
<path d="M57.4 161.6l1.6 1.5M57.4 164.6l1.6 1.6M58.2 166.9h.1M59 160.1h.1M59 163.1h.1M59 166.2h.1M59 160.1l-1.6 1.5M59 163.1l-1.6 1.5M59 166.2l-.8 .7M63.8 179.4h4.6M66.1 179.4h.1M66.1 178.9v.5"/>
<path d="M68.4 179.4h.1M133.6 162.1h4.6M133.6 160.8h4.6M135.9 160.8h.1M135.9 162.1h.1M135.9 160.3v.5M135.9 162.1v.8M138.2 162.1h.1M138.2 160.8h.1M146.6 161.1h.1M146.6 164.1h.1M146.6 176.8h.1"/>
<path d="M146.6 179.9h.1M146.6 161.1l1.5 1.5M146.6 164.1l1.5 1.6M146.6 176.8l1.5 1.6M146.6 179.9l1.5 1.5M147.4 166.4h.1M147.4 174.5l.7 .8M148.1 162.6h.1M148.1 165.7h.1M148.1 175.3h.1M148.1 178.4h.1M148.1 162.6l-1.5 1.5"/>
<path d="M148.1 165.7l-.7 .7M148.1 175.3l-1.5 1.5M148.1 178.4l-1.5 1.5M157 162.3h.1M157 161.1h.1M157 162.3h4.6M157 161.1h4.6M159.3 161.1h.1M159.3 162.3h.1M159.3 160.6v.5M159.3 162.3v.8M180.4 162.1h4.6"/>
<path d="M180.4 160.8h4.6M182.7 160.8h.1M182.7 162.1h.1M182.7 160.3v.5M182.7 162.1v.8M185 162.1h.1M185 160.8h.1M192.3 162.1h.1M192.3 160.8h.1M192.3 162.1h4.6M192.3 160.8h4.6M194.6 160.8h.1"/>
<path d="M194.6 162.1h.1M194.6 160.3v.5M194.6 162.1v.8M63.8 180.6h4.6M66.1 180.6h.1M66.1 180.6v.8M68.4 180.6h.1M147.4 182.2h.1M148.1 181.4h.1M148.1 181.4l-.7 .8"/>
</g>
<g fill="#f0f" stroke="#f0f" stroke-width=".25">
<circle cx="91" cy="69.9" r=".49"/>
<circle cx="91" cy="85.1" r=".49"/>
<circle cx="91" cy="77.5" r=".49"/>
<circle cx="91" cy="92.7" r=".49"/>
<circle cx="91" cy="108" r=".49"/>
<circle cx="91" cy="100.4" r=".49"/>
<circle cx="91" cy="115.6" r=".49"/>
<circle cx="91" cy="62.3" r=".49"/>
<circle cx="91" cy="29.2" r=".49"/>
<circle cx="139.2" cy="133.4" r=".49"/>
<circle cx="182.4" cy="113.1" r=".49"/>
<circle cx="182.4" cy="24.2" r=".49"/>
<circle cx="64" cy="87.7" r=".49"/>
<circle cx="82.1" cy="26.7" r=".49"/>
<circle cx="135.9" cy="154.7" r=".49"/>
<circle cx="171.5" cy="154.7" r=".49"/>
<circle cx="135.9" cy="171.2" r=".49"/>
<circle cx="147.3" cy="171.2" r=".49"/>
<circle cx="116.9" cy="154.7" r=".49"/>
<circle cx="159.3" cy="154.7" r=".49"/>
<circle cx="147.3" cy="154.7" r=".49"/>
<circle cx="58.2" cy="154.7" r=".49"/>
<circle cx="43.2" cy="154.7" r=".49"/>
<circle cx="32.5" cy="154.7" r=".49"/>
<circle cx="58.2" cy="171.7" r=".49"/>
<circle cx="62.8" cy="39.4" r=".49"/>
<circle cx="62.8" cy="47" r=".49"/>
<circle cx="62.8" cy="44.5" r=".49"/>
<circle cx="62.8" cy="41.9" r=".49"/>
<circle cx="62.5" cy="26.7" r=".49"/>
<circle cx="81.8" cy="12.5" r=".49"/>
<circle cx="62.5" cy="12.5" r=".49"/>
<circle cx="66.1" cy="171.7" r=".49"/>
<circle cx="194.6" cy="154.7" r=".49"/>
<circle cx="182.6" cy="154.7" r=".49"/>
</g>
<text font-size="6.1" x="8.7" y="14.3">E KEY</text>
<text font-size="3.4" fill="#0f0" x="161.1" y="152.7">Default 3.39V</text>
<g font-size="3">
<text x="243.6" y="197.4">CM3I IO Board</text>
<text x="245.9" y="202.4">M.2 E KEY</text>
</g>
<g font-size="2.3" fill="#000080">
<text x="63" y="11.8">R209</text>
<text x="76.7" y="11.8">NC</text>
<text x="103.7" y="10.8">U24</text>
<text x="69.6" y="16.6">FB261</text>
<text x="103.7" y="13.3">M2_NGFF_KEY_E</text>
<text x="66.1" y="23.2">BCMF122P900H</text>
<text x="256.1" y="23.2">J32</text>
<text x="63.3" y="28.8">R210</text>
<text x="77.5" y="28.8">NC</text>
<text x="255.8" y="25.5">HOLE</text>
<text x="255.8" y="35.4">HOLE</text>
<text x="256.3" y="32.6">J20</text>
<text x="65.6" y="41.8">R215</text>
<text x="65.6" y="39">R214</text>
<text x="78.8" y="41.8">NC</text>
<text x="78.8" y="39.2">NC</text>
<text x="185.7" y="41.8">NC</text>
<text x="196.4" y="41.5">R49</text>
<text x="65.3" y="46.9">R213</text>
<text x="65.6" y="44.3">R212</text>
<text x="78.8" y="44.3">NC</text>
<text x="78.8" y="46.9">NC</text>
<text x="65.6" y="49.4">R216</text>
<text x="78.8" y="49.4">NC</text>
<text x="69.1" y="64.4">C146</text>
<text x="76" y="64.4">100nF 10V</text>
<text x="68.9" y="69.2">C147</text>
<text x="75.7" y="69.2">100nF 10V</text>
<text x="185" y="69.7">NC</text>
<text x="195.6" y="69.5">R50</text>
<text x="184.7" y="77.3">NC</text>
<text x="185" y="72.3">NC</text>
<text x="185" y="74.8">NC</text>
<text x="195.6" y="72">R218</text>
<text x="195.6" y="77.3">R219</text>
<text x="195.6" y="74.5">R51</text>
<text x="185" y="82.4">NC</text>
<text x="185" y="79.9">NC</text>
<text x="195.6" y="82.2">R55</text>
<text x="195.6" y="79.6">R52</text>
<text x="67.1" y="87.5">R220</text>
<text x="79.5" y="87.5">22R</text>
<text x="184.2" y="87.2">22R</text>
<text x="195.6" y="89.8">R53</text>
<text x="195.9" y="87.2">R221</text>
<text x="66.8" y="92.1">R222</text>
<text x="79.5" y="92.1">22R</text>
<text x="185" y="92.6">NC</text>
<text x="185" y="90">NC</text>
<text x="195.6" y="92.3">R54</text>
<text x="65.8" y="98.4">R223</text>
<text x="65.8" y="101">NC</text>
<text x="76.2" y="151.5">U25</text>
<text x="116.9" y="153.8">L7</text>
<text x="133.9" y="153.5">4.7uH</text>
<text x="34.8" y="160.1">C149</text>
<text x="45.5" y="160.1">C150</text>
<text x="102.2" y="159.4">C148</text>
<text x="109.3" y="159.4">100nF</text>
<text x="138.5" y="159.4">C151</text>
<text x="138.5" y="161.9">22pF</text>
<text x="149.1" y="160.9">R225</text>
<text x="161.8" y="159.6">C152</text>
<text x="174" y="159.6">C153</text>
<text x="185.2" y="159.4">C154</text>
<text x="185.2" y="161.9">100nF</text>
<text x="197.1" y="159.4">C155</text>
<text x="197.1" y="161.9">22uF</text>
<text x="34.8" y="162.7">10uF</text>
<text x="45.5" y="162.7">100nF</text>
<text x="58.7" y="162.4">R224</text>
<text x="60.2" y="165.2">NC</text>
<text x="149.1" y="163.4">232K</text>
<text x="161.8" y="162.2">22uF</text>
<text x="174" y="162.2">22uF</text>
<text x="38.9" y="173.9">R226</text>
<text x="51.3" y="173.9">1K</text>
<text x="76.2" y="169.3">SY8113B/SM8103ADC</text>
<text x="52.1" y="179.4">R227</text>
<text x="68.9" y="178.2">C156</text>
<text x="149.1" y="176.7">R228</text>
<text x="149.1" y="179.2">49.9K</text>
<text x="52.6" y="182">24K</text>
<text x="68.9" y="180.7">100nF</text>
</g>
<g font-size="2.3" fill="#f00">
<text x="35.1" y="13.3">USB2_HOST3_DP</text>
<text x="35.9" y="27.3">USB2_HOST3_DM</text>
<text x="216.5" y="42.8">UART0_CTSN</text>
<text x="38.9" y="65.7">PCIE30_TX1P</text>
<text x="38.9" y="67.9">PCIE30_TX1N</text>
<text x="216.7" y="70.7">UART0_CTSN</text>
<text x="38.9" y="73.3">PCIE30_RX1P</text>
<text x="38.9" y="75.8">PCIE30_RX1N</text>
<text x="216.5" y="73.3">PWM9_M0</text>
<text x="216.5" y="75.8">UART0_RTSn</text>
<text x="32.3" y="80.6">PCIE30_CLKP_EKEY</text>
<text x="32.3" y="83.2">PCIE30_CLKN_EKEY</text>
<text x="215.7" y="78.1">PCIE20_CLKREQn_M2</text>
<text x="215.7" y="83.2">PCIE20_CLKREQn_M2</text>
<text x="216.5" y="80.9">PWM9_M0</text>
<text x="31.3" y="88">PCIE30_CLKREQn_M1</text>
<text x="216.2" y="88.5">PCIE30_PERSTn_M1</text>
<text x="33.8" y="90.8">PCIE30_WAKEn_M1</text>
<text x="215.9" y="93.6">UART0_RTSn</text>
<text x="216.2" y="91.1">UART0_CTSN</text>
<text x="19.6" y="172.3">PCIE_PWREN_H</text>
</g>
<g font-size="2.3">
<text x="65.1" y="20.6">4</text>
<text x="65.1" y="18">1</text>
<text x="80.1" y="20.6">3</text>
<text x="80.1" y="18">2</text>
<text x="100.6" y="21.1">1</text>
<text x="100.6" y="23.6">3</text>
<text x="171.5" y="23.6">2</text>
<text x="246.4" y="23.4">1</text>
<text x="100.6" y="26.2">5</text>
<text x="100.6" y="28.7">7</text>
<text x="171.5" y="26.2">4</text>
<text x="171.5" y="28.7">6</text>
<text x="187.5" y="24.5">3V3_EKEY</text>
<text x="99.4" y="33.8">11</text>
<text x="100.6" y="31.2">9</text>
<text x="171.5" y="31.2">8</text>
<text x="171.5" y="33.8">10</text>
<text x="246.2" y="32.8">1</text>
<text x="49.8" y="39.8">VCC5V_P</text>
<text x="99.4" y="36.3">13</text>
<text x="99.4" y="38.9">15</text>
<text x="99.4" y="41.4">17</text>
<text x="171.5" y="36.3">12</text>
<text x="171.5" y="38.9">14</text>
<text x="171.5" y="41.4">16</text>
<text x="99.4" y="43.9">19</text>
<text x="99.4" y="46.5">21</text>
<text x="171.5" y="43.9">18</text>
<text x="171.5" y="46.5">20</text>
<text x="99.4" y="49">23</text>
<text x="171.5" y="49">22</text>
<text x="99.4" y="64.3">35</text>
<text x="99.4" y="61.7">33</text>
<text x="171.5" y="61.7">32</text>
<text x="171.5" y="64.3">34</text>
<text x="99.4" y="69.3">39</text>
<text x="99.4" y="66.8">37</text>
<text x="99.4" y="71.9">41</text>
<text x="171.5" y="66.8">36</text>
<text x="171.5" y="69.3">38</text>
<text x="171.5" y="71.9">40</text>
<text x="99.4" y="74.4">43</text>
<text x="99.4" y="77">45</text>
<text x="171.5" y="74.4">42</text>
<text x="171.5" y="77">44</text>
<text x="99.4" y="79.5">47</text>
<text x="99.4" y="82">49</text>
<text x="171.5" y="79.5">46</text>
<text x="171.5" y="82">48</text>
<text x="99.4" y="84.6">51</text>
<text x="99.4" y="87.1">53</text>
<text x="99.4" y="89.7">55</text>
<text x="171.5" y="84.6">50</text>
<text x="171.5" y="87.1">52</text>
<text x="171.5" y="89.7">54</text>
<text x="99.4" y="92.2">57</text>
<text x="99.4" y="94.7">59</text>
<text x="171.5" y="92.2">56</text>
<text x="171.5" y="94.7">58</text>
<text x="99.4" y="99.8">63</text>
<text x="99.4" y="97.3">61</text>
<text x="171.5" y="99.8">62</text>
<text x="171.5" y="97.3">60</text>
<text x="99.4" y="104.9">67</text>
<text x="99.4" y="107.4">69</text>
<text x="99.4" y="102.4">65</text>
<text x="171.5" y="107.4">68</text>
<text x="171.5" y="104.9">66</text>
<text x="171.5" y="102.4">64</text>
<text x="58.5" y="110.4">3V3_EKEY</text>
<text x="99.4" y="110">71</text>
<text x="99.4" y="112.5">73</text>
<text x="171.5" y="110">70</text>
<text x="171.5" y="112.5">72</text>
<text x="187.5" y="113.4">3V3_EKEY</text>
<text x="99.4" y="115.1">75</text>
<text x="171.5" y="115.1">74</text>
<text x="118.4" y="127.6" transform="rotate(-90 118.4 127.6)">79</text>
<text x="123.4" y="127.6" transform="rotate(-90 123.4 127.6)">78</text>
<text x="133.6" y="127.6" transform="rotate(-90 133.6 127.6)">77</text>
<text x="138.7" y="127.6" transform="rotate(-90 138.7 127.6)">76</text>
<text x="29" y="150">VCC12V</text>
<text x="189" y="149.2">3V3_EKEY</text>
<text x="73.2" y="154.2">5</text>
<text x="95.8" y="154.2">6</text>
<text x="73.2" y="159.3">2</text>
<text x="95.8" y="159.3">1</text>
<text x="110" y="161.9">25V</text>
<text x="35.1" y="165.2">25V</text>
<text x="45.8" y="165.2">25V</text>
<text x="73.2" y="164.3">4</text>
<text x="95.8" y="164.3">3</text>
<text x="138.5" y="164.7">50V</text>
<text x="149.1" y="166">1%</text>
<text x="161.8" y="165">6.3V</text>
<text x="174" y="165">6.3V</text>
<text x="185.2" y="164.7">10V</text>
<text x="197.1" y="164.7">6.3V</text>
<text x="69.4" y="183.3">10V</text>
<text x="149.1" y="181.7">1%</text>
<text x="220" y="196.7">Title:</text>
<text x="287.6" y="197.2">REV</text>
<text x="205.3" y="201.8">A4</text>
<text x="213.4" y="202.3">Page Name:</text>
<text x="287.6" y="201.8">V1.4</text>
<text x="203.8" y="205.8">Date:</text>
<text x="212.4" y="205.6">Wednesday, March 27, 2024</text>
<text x="253" y="205.8">Sheet</text>
<text x="265.7" y="205.9">07</text>
<text x="273.3" y="205.8">of</text>
<text x="280.7" y="205.9">23</text>
</g>
<g font-size="2.3" fill="#004080">
<text x="104.9" y="22.6">GND</text>
<text x="104.9" y="25.1">USB_D+</text>
<text x="104.9" y="27.6">USB_D-</text>
<text x="163.4" y="25.1">3.3V</text>
<text x="163.4" y="27.6">3.3V</text>
<text x="104.9" y="30.2">GND</text>
<text x="104.9" y="32.7">SDIO_CLK</text>
<text x="104.9" y="35.3">SDIO_CMD</text>
<text x="149.4" y="32.7">PCM_CLK/I2S_SCK</text>
<text x="149.4" y="35.3">PCM_SYNC/I2S_WS</text>
<text x="158.3" y="30.2">GPIO_LED</text>
<text x="104.9" y="37.8">SDIO_D0</text>
<text x="104.9" y="40.3">SDIO_D1</text>
<text x="145.6" y="37.8">PCM_OUT/I2S SD_OUT</text>
<text x="148.1" y="40.3">PCM_IN/I2S SD_IN</text>
<text x="104.9" y="42.9">SDIO_D2</text>
<text x="104.9" y="45.4">SDIO_D3</text>
<text x="104.9" y="48">WIFI_HOST_WAKE</text>
<text x="159.6" y="48">BT_HOST</text>
<text x="164.6" y="45.4">GND</text>
<text x="165.9" y="42.9">NC</text>
<text x="104.9" y="50.5">WIFI_REG_ON</text>
<text x="157" y="50.5">UART0_RXD</text>
<text x="104.9" y="65.7">PCIE_TXP</text>
<text x="104.9" y="63.2">GND</text>
<text x="157" y="63.2">UART0_TXD</text>
<text x="157" y="65.7">UART0_CTS</text>
<text x="104.9" y="70.8">GND</text>
<text x="104.9" y="68.3">PCIE_TXN</text>
<text x="157" y="68.3">UART0_RTS</text>
<text x="165.9" y="70.8">NC</text>
<text x="104.9" y="73.4">PCIE_RXP</text>
<text x="104.9" y="75.9">PCIE_RXN</text>
<text x="157" y="75.9">BT_REG_NO</text>
<text x="165.9" y="73.4">NC</text>
<text x="104.9" y="78.4">GND</text>
<text x="104.9" y="81">PCIE_REFCLKP</text>
<text x="104.9" y="83.5">PCIE_REFCLKN</text>
<text x="165.9" y="78.4">NC</text>
<text x="165.9" y="81">NC</text>
<text x="165.9" y="83.5">NC</text>
<text x="104.9" y="86.1">GND</text>
<text x="104.9" y="88.6">PCIE_CLKREQN</text>
<text x="154.5" y="88.6">PCIE_PERSTN</text>
<text x="158.3" y="86.1">RTC_CLKO</text>
<text x="104.9" y="91.1">PCIE_WAKEN</text>
<text x="104.9" y="93.7">GND</text>
<text x="165.9" y="91.1">NC</text>
<text x="165.9" y="93.7">NC</text>
<text x="104.9" y="101.3">GND</text>
<text x="104.9" y="98.8">NC</text>
<text x="104.9" y="96.2">NC</text>
<text x="158.3" y="96.2">I2C_DATA</text>
<text x="159.6" y="98.8">I2C_CLK</text>
<text x="165.9" y="101.3">NC</text>
<text x="104.9" y="106.4">NC</text>
<text x="104.9" y="103.8">NC</text>
<text x="165.9" y="106.4">NC</text>
<text x="165.9" y="103.8">NC</text>
<text x="104.9" y="108.9">GND</text>
<text x="104.9" y="111.5">NC</text>
<text x="159.6" y="111.5">BT_WAKE</text>
<text x="165.9" y="108.9">NC</text>
<text x="104.9" y="116.5">GND</text>
<text x="104.9" y="114">NC</text>
<text x="163.4" y="114">3.3V</text>
<text x="163.4" y="116.5">3.3V</text>
<text x="119.9" y="122" transform="rotate(-90 119.9 122)">GND</text>
<text x="125" y="122" transform="rotate(-90 125 122)">GND</text>
<text x="135.1" y="122" transform="rotate(-90 135.1 122)">GND</text>
<text x="140.2" y="122" transform="rotate(-90 140.2 122)">GND</text>
<text x="77.5" y="155.7">VIN</text>
<text x="90.2" y="155.7">LX</text>
<text x="77.5" y="160.7">GND</text>
<text x="90.2" y="160.7">BS</text>
<text x="77.5" y="165.8">EN</text>
<text x="85.1" y="165.8">FB/OUT</text>
</g>
<g font-size="2.3" fill="#00f">
<text x="132.1" y="54.5">M.2 NGFF</text>
<text x="132.1" y="56.8">E-KEY</text>
</g>
<text font-size="2.2" x="204" y="197.1">Size</text>
<text font-size="2.1" x="110.5" y="170.1">FB=0.6V</text>
<g font-size="1.8">
<text x="31.7" y="1.9">5</text>
<text x="90.1" y="1.9">4</text>
<text x="148.5" y="1.9">3</text>
<text x="206.8" y="1.9">2</text>
<text x="265.2" y="1.9">1</text>
<text x=".7" y="29.8">D</text>
<text x="295.1" y="29.8">D</text>
<text x=".7" y="80.9">C</text>
<text x="295.1" y="80.9">C</text>
<text x=".7" y="132.1">B</text>
<text x="295.1" y="132.1">B</text>
<text x=".7" y="183.3">A</text>
<text x="295.1" y="183.3">A</text>
<text x="31.7" y="209.2">5</text>
<text x="90.1" y="209.2">4</text>
<text x="148.5" y="209.2">3</text>
<text x="206.8" y="209.2">2</text>
<text x="265.2" y="209.2">1</text>
</g>
</svg>
